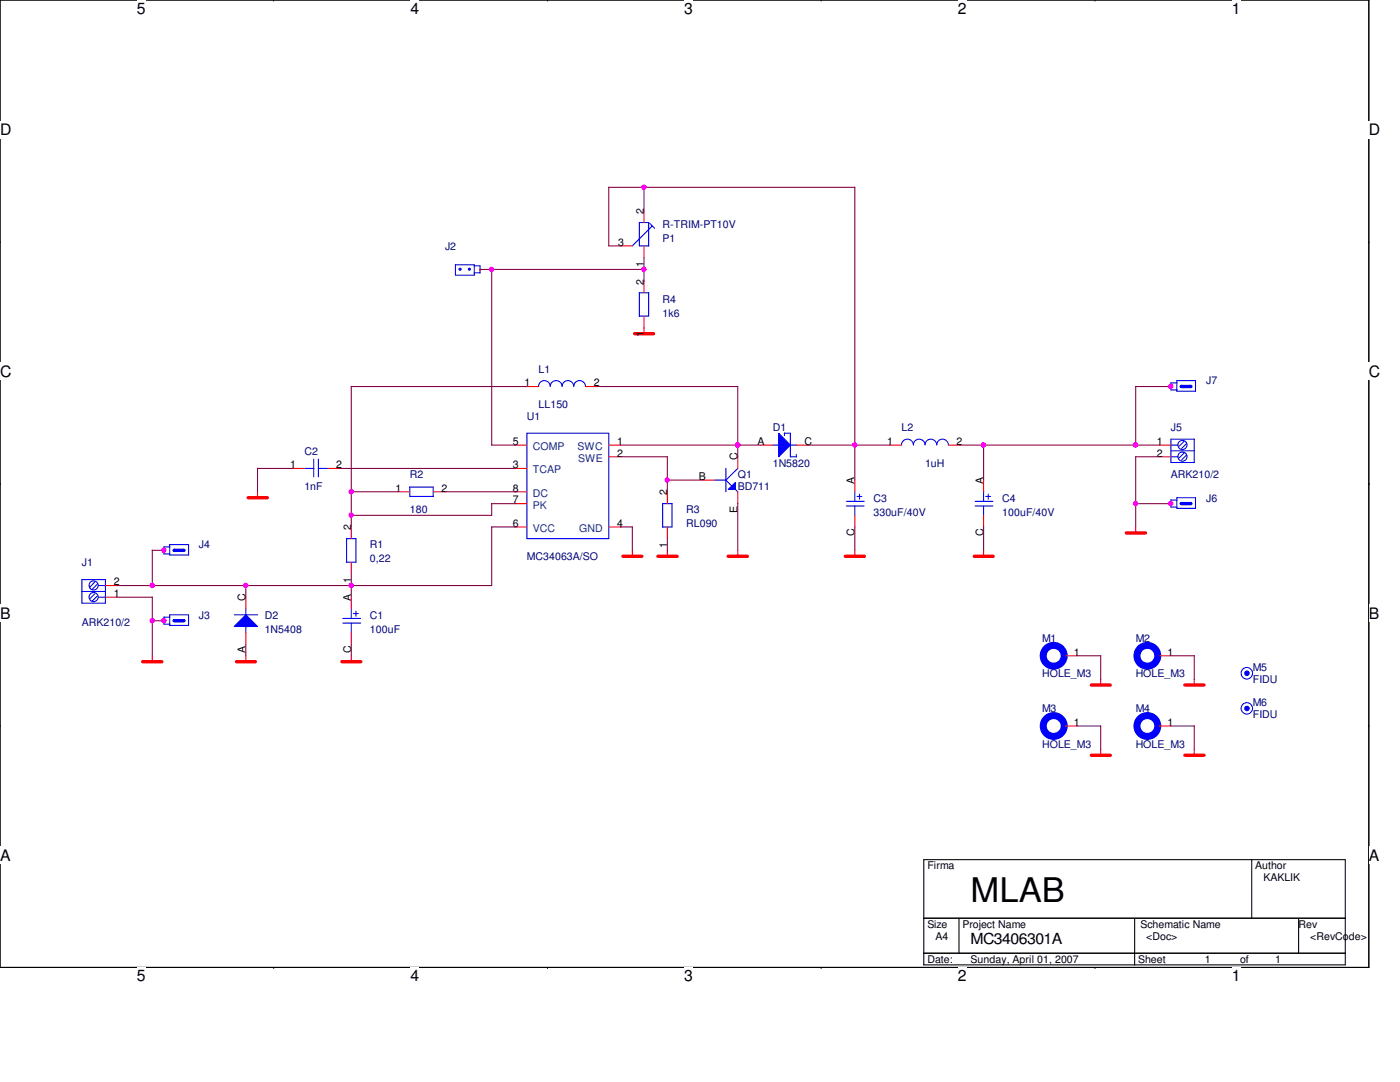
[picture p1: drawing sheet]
<svg xmlns="http://www.w3.org/2000/svg" width="279mm" height="216mm" viewBox="0 0 279 216" stroke-linecap="round" stroke-linejoin="round" font-family="sans-serif">
<path d="M0 0h273.2v193h-273.2z" fill="none" stroke="#000" stroke-width=".21"/>
<g fill="#fff">
<path d="M27.3 0h1.7v3.5h-1.7z"/>
<path d="M27.3 193h1.7v3.5h-1.7z"/>
</g>
<path d="M54.6 0h.1M54.6 193h.1" fill="none" stroke="#000" stroke-width=".21"/>
<g fill="#fff">
<path d="M81.9 0h1.8v3.5h-1.8z"/>
<path d="M81.9 193h1.8v3.5h-1.8z"/>
</g>
<path d="M109.3 0h.1M109.3 193h.1" fill="none" stroke="#000" stroke-width=".21"/>
<g fill="#fff">
<path d="M136.6 0h1.7v3.5h-1.7z"/>
<path d="M136.6 193h1.7v3.5h-1.7z"/>
</g>
<path d="M163.9 0h.1M163.9 193h.1" fill="none" stroke="#000" stroke-width=".21"/>
<g fill="#fff">
<path d="M191.2 0h1.7v3.5h-1.7z"/>
<path d="M191.2 193h1.7v3.5h-1.7z"/>
</g>
<path d="M218.5 0h.1M218.5 193h.1" fill="none" stroke="#000" stroke-width=".21"/>
<g fill="#fff">
<path d="M245.8 0h1.8v3.5h-1.8z"/>
<path d="M245.8 193h1.8v3.5h-1.8z"/>
<path d="M0 24.1h2.2v3.5h-2.2z"/>
<path d="M273.2 24.1h2.2v3.5h-2.2z"/>
<path d="M0 72.4h2.2v3.5h-2.2z"/>
<path d="M273.2 72.4h2.2v3.5h-2.2z"/>
</g>
<path d="M0 48.3h.1M273.2 48.3h.1" fill="none" stroke="#000" stroke-width=".21"/>
<g fill="#fff">
<path d="M0 120.6h2.1v3.5h-2.1z"/>
<path d="M273.2 120.6h2.1v3.5h-2.1z"/>
</g>
<path d="M0 96.5h.1M273.2 96.5h.1" fill="none" stroke="#000" stroke-width=".21"/>
<path d="M0 96.5h.1M273.2 96.5h.1" fill="none" stroke="#000" stroke-width=".2"/>
<g fill="#fff">
<path d="M0 168.9h2.1v3.5h-2.1z"/>
<path d="M273.2 168.9h2.1v3.5h-2.1z"/>
</g>
<path d="M0 144.8h.1M273.2 144.8h.1M184.4 171.5h84.1v21h-84.1zM249.8 171.5v11.8M184.4 183.2h84.1M184.4 190.2h84.1M191.4 183.2v7M226.4 183.2v9.4M259.2 183.2v7" fill="none" stroke="#000" stroke-width=".21"/>
<g fill="none" stroke="#f00" stroke-width=".21">
<path d="M128.5 65.4v1.2M51.4 98.1v1.3M126.2 109.8v1.2M133.2 109.8v1.2M147.2 109.8v1.2M170.6 109.8v1.2M196.3 109.8v1.2M226.7 105.2v1.2M30.4 130.9v1.2M49.1 130.9v1.2M70.1 130.9v1.2M219.7 135.6v1.1"/>
<path d="M238.3 135.6v1.1M219.7 149.6v1.1M238.3 149.6v1.1"/>
</g>
<g fill="none" stroke="#f00" stroke-width=".68">
<path d="M126.7 66.6h3.7M49.5 99.3h3.8M124.3 111h3.8M131.3 111h3.8M145.3 111h3.8M168.7 111h3.8M194.4 111h3.8M224.8 106.3h3.8M28.5 132h3.8M47.2 132h3.8M68.2 132h3.8M217.8 136.7h3.8"/>
<path d="M236.5 136.7h3.8M217.8 150.7h3.8M236.5 150.7h3.8"/>
</g>
<path d="M233.7 76.4v1.4h1.2M233.7 76.4h1.2M234.9 75.9h3.7v2.2h-3.7z" fill="none" stroke="#00f" stroke-width=".21"/>
<path d="M235.6 76.9h.3v.3h-.3z" fill-rule="evenodd" fill="#00f"/>
<path d="M235.6 76.9h.3v.3h-.3z" fill="none" stroke="#00f" stroke-width=".21"/>
<path d="M237.5 76.9h.3v.3h-.3z" fill-rule="evenodd" fill="#00f"/>
<path d="M237.5 76.9h.3v.3h-.3z" fill="none" stroke="#00f" stroke-width=".21"/>
<path d="M235.8 77.1h1.9" fill="none" stroke="#00f" stroke-width=".68"/>
<path d="M233.7 77.1h.1" fill="none" stroke="#f00" stroke-width=".21"/>
<circle cx="248.8" cy="141.4" r=".45" fill="#00f"/>
<g fill="none" stroke="#00f" stroke-width=".21">
<path d="M81.7 97.2h4.7M81.8 97.2v1.9h4.7l-.1-1.9M46.7 122.7h4.7M49.1 121.5v1.2"/>
<circle cx="248.8" cy="141.3" r="1.14"/>
<circle cx="248.8" cy="141.4" r=".45"/>
</g>
<path d="M79.5 98.1h2.3M86.4 98.1h2.4" fill="none" stroke="#f00" stroke-width=".21"/>
<path d="M46.7 125l2.4-2.3 2.3 2.3z" fill="#00f"/>
<path d="M127.6 44.4v4.7h1.9M127.6 44.4h1.9M129.5 44.4v4.7M129.7 44.6l.9 1M130.2 45l-4 4.1M156.5 86.4h1.2v4.8M157.7 91.1h1.3M157.7 88.8h1.3M46.7 125l2.4-2.3 2.3 2.3zM49.1 125v1.2" fill="none" stroke="#00f" stroke-width=".21"/>
<path d="M123.9 49.1h2.3M128.5 42.1v2.3M128.5 49.1v2.3M49.1 119.2v2.3M49.1 126.2v2.3" fill="none" stroke="#f00" stroke-width=".21"/>
<path d="M155.4 86.4l2.3 2.4-2.3 2.3z" fill="#00f"/>
<path d="M90.9 52.8h3.8v2.1h-3.8zM94.6 53h1.2v1.5M94.6 54.4h1.2M107.5 77.1a1.16 1.16 0 0 1 1.1-1.2 1.16 1.16 0 0 1 1.2 1.2 1.19 1.19 0 0 1 1.2-1.2 1.19 1.19 0 0 1 1.2 1.2 1.16 1.16 0 0 1 1.1-1.2 1.16 1.16 0 0 1 1.2 1.2 1.16 1.16 0 0 1 1.2-1.2 1.16 1.16 0 0 1 1.1 1.2M154.2 88.8h1.2M155.4 86.4l2.3 2.4-2.3 2.3zM156.5 86.4v.5M158.9 90.7v.5" fill="none" stroke="#00f" stroke-width=".21"/>
<path d="M105.2 77.1h2.3M116.8 77.1h2.4M151.9 88.8h2.3M158.9 88.8h2.3" fill="none" stroke="#f00" stroke-width=".21"/>
<path d="M93.5 53.6h.3v.3h-.3z" fill-rule="evenodd" fill="#00f"/>
<path d="M93.5 53.6h.3v.3h-.3z" fill="none" stroke="#00f" stroke-width=".21"/>
<path d="M91.7 53.6h.3v.3h-.3z" fill-rule="evenodd" fill="#00f"/>
<path d="M91.7 53.6h.3v.3h-.3z" fill="none" stroke="#00f" stroke-width=".21"/>
<path d="M95.8 53.8h.1" fill="none" stroke="#f00" stroke-width=".21"/>
<circle cx="248.8" cy="134.3" r=".45" fill="#00f"/>
<g fill="none" stroke="#00f" stroke-width=".21">
<path d="M60.7 93.5h2M62.6 91.6v3.6M63.5 93.5h2M63.5 91.6v3.6M179.9 88.8a1.19 1.19 0 0 1 1.2-1.2 1.19 1.19 0 0 1 1.2 1.2 1.16 1.16 0 0 1 1.2-1.2 1.16 1.16 0 0 1 1.1 1.2 1.16 1.16 0 0 1 1.2-1.2 1.16 1.16 0 0 1 1.1 1.2 1.16 1.16 0 0 1 1.2-1.2 1.16 1.16 0 0 1 1.2 1.2M196.3 98.1v2M196.7 99.1h1M197.2 98.6v1M16.3 118h4.7M16.3 115.7h4.7v4.7h-4.7zM18.9 118.5l-1 1M18.9 116.1l-1 1"/>
<path d="M19.4 119l-1 .9M19.4 116.6l-1 1M19.6 119.2h1.5M19.6 116.8h1.5M33.9 108.7h3.7v2h-3.7zM33.9 109.1h-1.2v1.4h1.2M194.6 100h3.6M194.6 101h3.6M196.3 101v1.9M212.4 144.9h.2"/>
<circle cx="18.7" cy="119.1" r=".91"/>
<circle cx="18.7" cy="116.8" r=".91"/>
<circle cx="248.8" cy="134.3" r="1.15"/>
<circle cx="248.8" cy="134.3" r=".45"/>
</g>
<circle cx="210.3" cy="144.9" r="2.09" fill="none" stroke="#00f" stroke-width="1.4"/>
<path d="M58.4 93.5h2.3M65.4 93.5h2.4M177.6 88.8h2.3M189.3 88.8h2.3M196.3 95.8v2.3M21 119.2h2.4M21 116.8h2.4M196.3 102.8v2.4M212.6 144.9h2.4" fill="none" stroke="#f00" stroke-width=".21"/>
<path d="M34.6 109.7h.3v.3h-.3z" fill-rule="evenodd" fill="#00f"/>
<path d="M34.6 109.7h.3v.3h-.3z" fill="none" stroke="#00f" stroke-width=".21"/>
<path d="M36.5 109.7h.3v.3h-.3z" fill-rule="evenodd" fill="#00f"/>
<path d="M36.5 109.7h.3v.3h-.3zM71 107.4v4.8h-1.9M71 107.5h-1.8v4.7M32.7 123.1v1.4h1.2M32.7 123.1h1.2M33.9 122.7h3.7v2.1h-3.7zM231.1 130.9h.3" fill="none" stroke="#00f" stroke-width=".21"/>
<path d="M34.8 109.8h1.9" fill="none" stroke="#00f" stroke-width=".68"/>
<path d="M32.7 109.8h.1M70.1 105.2v2.3M70.1 112.2v2.3M231.4 130.9h2.3" fill="none" stroke="#f00" stroke-width=".21"/>
<circle cx="229" cy="130.9" r="2.08" fill="none" stroke="#00f" stroke-width="1.4"/>
<path d="M34.6 123.7h.3v.3h-.3z" fill-rule="evenodd" fill="#00f"/>
<path d="M34.6 123.7h.3v.3h-.3z" fill="none" stroke="#00f" stroke-width=".21"/>
<path d="M36.5 123.7h.3v.3h-.3z" fill-rule="evenodd" fill="#00f"/>
<path d="M105.2 86.4h16.3v21.1h-16.3zM170.6 98.1v2M171 99.1h1M171.5 98.6v1M132.2 100.5h1.9M132.2 100.5v4.7M134.1 100.5v4.7h-1.9M168.9 100h3.6M168.9 101h3.6M170.6 101v1.9M36.5 123.7h.3v.3h-.3zM212.4 130.9h.2" fill="none" stroke="#00f" stroke-width=".21"/>
<path d="M34.8 123.9h1.9" fill="none" stroke="#00f" stroke-width=".68"/>
<g fill="none" stroke="#f00" stroke-width=".21">
<path d="M102.8 88.8h2.4M102.8 93.5h2.4M102.8 98.1h2.4M121.5 88.8h2.4M121.5 91.1h2.4M133.2 98.1v2.4M170.6 95.8v2.3M102.8 105.2h2.4M102.8 100.5h2.4M121.5 105.2h2.4M133.2 105.2v2.3M170.6 102.8v2.4"/>
<path d="M32.7 123.9h.1M212.6 130.9h2.4"/>
</g>
<circle cx="210.3" cy="130.9" r="2.09" fill="none" stroke="#00f" stroke-width="1.4"/>
<path d="M145.3 97.7l1.5-1.4v1.4z" fill="#00f"/>
<g fill="none" stroke="#00f" stroke-width=".21">
<path d="M142.5 95.8h2.4l1.2 1.2M144.9 93.4v4.7M145.3 97.7l1.5-1.4v1.4zM146.7 97.6l.5 .5M147.2 93.5l-2.4 2.3M233.6 88.8h1.5M233.6 91.1h1.5M233.7 87.6h4.6v4.7h-4.6zM233.7 99.7v1.5h1.2M233.7 90h4.7M233.7 99.8h1.2M234.9 99.3h3.7v2.1h-3.7z"/>
<path d="M236.3 88.1l-1 .9M236.3 90.4l-1 1M236.8 88.5l-1 1M236.8 90.8l-1 1M68.4 123.4h3.6M68.4 124.3h3.6M70.1 121.5v1.9M70.1 124.3v1.9M70.5 122.4h1M71 122v1"/>
<circle cx="236" cy="91.1" r=".91"/>
<circle cx="236" cy="88.8" r=".91"/>
</g>
<path d="M140.2 95.8h2.3M147.2 91.1v2.4M147.2 98.1v2.4M231.4 88.8h2.3M231.4 91.1h2.3M70.1 119.2v2.3M70.1 126.2v2.3" fill="none" stroke="#f00" stroke-width=".21"/>
<path d="M235.6 100.3h.3v.3h-.3z" fill-rule="evenodd" fill="#00f"/>
<path d="M235.6 100.3h.3v.3h-.3z" fill="none" stroke="#00f" stroke-width=".21"/>
<path d="M237.5 100.3h.3v.3h-.3z" fill-rule="evenodd" fill="#00f"/>
<path d="M127.6 58.4h1.9M127.6 58.4v4.7M129.5 58.4v4.7h-1.9M237.5 100.3h.3v.3h-.3zM231.1 144.9h.3" fill="none" stroke="#00f" stroke-width=".21"/>
<path d="M235.8 100.5h1.9" fill="none" stroke="#00f" stroke-width=".68"/>
<path d="M128.5 56.1v2.3M128.5 63.1v2.3M233.7 100.5h.1M231.4 144.9h2.3" fill="none" stroke="#f00" stroke-width=".21"/>
<circle cx="229" cy="144.9" r="2.08" fill="none" stroke="#00f" stroke-width="1.4"/>
<g fill="none" stroke="#800040" stroke-width=".21">
<path d="M121.5 37.4h49.1M121.5 37.3v11.8M128.5 37.3v4.8M170.6 37.3v58.5M95.8 53.8h32.8M98.1 53.7v35.1M121.5 49.1h2.4M128.5 51.4v4.7M70.1 77.1h35.1M70.1 77.1v28.1M119.1 77.1h28.1M147.2 77.1v14"/>
<path d="M226.6 77.1h7.1M226.7 77.1v11.7M51.4 93.5h7M51.4 93.4v4.7M67.7 93.5h35.1M70.1 98.1h9.4M88.8 98.1h14M98.1 88.8h4.7M123.8 88.8h28.1M123.8 91.1h9.4M133.1 95.8h7.1M133.2 91.1v7"/>
<path d="M161.2 88.8h16.4M191.6 88.8h39.8M196.3 88.8v7M226.6 91.1h4.8M226.7 91.1v14.1M23.3 119.2l7.1-.1v11.8M30.4 109.8h2.3M30.4 109.8v7M49.1 116.8v2.4M70.1 114.5v4.7M98.1 105.2h4.7M98.1 100.5h4.7"/>
<path d="M98.1 105.1v11.7h-74.8M98.1 100.5v2.3h-28M123.8 105.2h2.4M126.2 105.1v4.7M133.2 107.4v2.4M147.2 100.5v9.3M170.6 105.1v4.7M196.3 105.1v4.7M226.6 100.5h7.1M30.4 123.9h2.3M49.1 128.5v2.4M70.1 128.5v2.4"/>
<path d="M215 130.9h4.7M219.7 130.9v4.7M233.7 130.9h4.7M238.3 130.9v4.7M214.9 144.9h4.8M219.7 144.8v4.8M233.7 144.9h4.7M238.3 144.9v4.7"/>
</g>
<circle cx="70.1" cy="102.8" r=".45" fill="#f0f"/>
<circle cx="70.1" cy="102.8" r=".45" fill="none" stroke="#f0f" stroke-width=".21"/>
<circle cx="70.1" cy="116.8" r=".45" fill="#f0f"/>
<circle cx="70.1" cy="116.8" r=".45" fill="none" stroke="#f0f" stroke-width=".21"/>
<circle cx="49" cy="116.8" r=".45" fill="#f0f"/>
<circle cx="49" cy="116.8" r=".45" fill="none" stroke="#f0f" stroke-width=".21"/>
<circle cx="30.4" cy="123.8" r=".45" fill="#f0f"/>
<circle cx="30.4" cy="123.8" r=".45" fill="none" stroke="#f0f" stroke-width=".21"/>
<circle cx="70.1" cy="98.1" r=".45" fill="#f0f"/>
<circle cx="70.1" cy="98.1" r=".45" fill="none" stroke="#f0f" stroke-width=".21"/>
<circle cx="147.2" cy="88.8" r=".45" fill="#f0f"/>
<circle cx="147.2" cy="88.8" r=".45" fill="none" stroke="#f0f" stroke-width=".21"/>
<circle cx="32.7" cy="109.8" r=".45" fill="#f0f"/>
<circle cx="32.7" cy="109.8" r=".45" fill="none" stroke="#f0f" stroke-width=".21"/>
<circle cx="32.7" cy="123.8" r=".45" fill="#f0f"/>
<circle cx="32.7" cy="123.8" r=".45" fill="none" stroke="#f0f" stroke-width=".21"/>
<circle cx="170.6" cy="88.8" r=".45" fill="#f0f"/>
<circle cx="170.6" cy="88.8" r=".45" fill="none" stroke="#f0f" stroke-width=".21"/>
<circle cx="226.6" cy="88.8" r=".45" fill="#f0f"/>
<circle cx="226.6" cy="88.8" r=".45" fill="none" stroke="#f0f" stroke-width=".21"/>
<circle cx="226.6" cy="100.5" r=".45" fill="#f0f"/>
<circle cx="226.6" cy="100.5" r=".45" fill="none" stroke="#f0f" stroke-width=".21"/>
<circle cx="233.7" cy="100.5" r=".45" fill="#f0f"/>
<circle cx="233.7" cy="100.5" r=".45" fill="none" stroke="#f0f" stroke-width=".21"/>
<circle cx="233.7" cy="77.1" r=".45" fill="#f0f"/>
<circle cx="233.7" cy="77.1" r=".45" fill="none" stroke="#f0f" stroke-width=".21"/>
<circle cx="196.3" cy="88.8" r=".45" fill="#f0f"/>
<circle cx="196.3" cy="88.8" r=".45" fill="none" stroke="#f0f" stroke-width=".21"/>
<circle cx="30.4" cy="116.8" r=".45" fill="#f0f"/>
<circle cx="30.4" cy="116.8" r=".45" fill="none" stroke="#f0f" stroke-width=".21"/>
<circle cx="147.2" cy="88.8" r=".45" fill="#f0f"/>
<circle cx="147.2" cy="88.8" r=".45" fill="none" stroke="#f0f" stroke-width=".21"/>
<circle cx="133.2" cy="95.8" r=".45" fill="#f0f"/>
<circle cx="133.2" cy="95.8" r=".45" fill="none" stroke="#f0f" stroke-width=".21"/>
<circle cx="98.1" cy="53.7" r=".45" fill="#f0f"/>
<circle cx="98.1" cy="53.7" r=".45" fill="none" stroke="#f0f" stroke-width=".21"/>
<circle cx="128.5" cy="37.4" r=".45" fill="#f0f"/>
<circle cx="128.5" cy="37.4" r=".45" fill="none" stroke="#f0f" stroke-width=".21"/>
<circle cx="128.5" cy="53.7" r=".45" fill="#f0f"/>
<circle cx="128.5" cy="53.7" r=".45" fill="none" stroke="#f0f" stroke-width=".21"/>
<text font-size="6.8" x="193.7" y="180">MLAB</text>
<g font-size="3.1">
<text x="27.3" y="2.8">5</text>
<text x="81.9" y="2.8">4</text>
<text x="136.6" y="2.8">3</text>
<text x="191.2" y="2.8">2</text>
<text x="245.8" y="2.8">1</text>
<text x="0" y="26.9">D</text>
<text x="273.2" y="26.9">D</text>
<text x="0" y="75.2">C</text>
<text x="273.2" y="75.2">C</text>
<text x="0" y="123.4">B</text>
<text x="273.2" y="123.4">B</text>
<text x="0" y="171.7">A</text>
<text x="273.2" y="171.7">A</text>
<text x="27.3" y="195.8">5</text>
<text x="81.9" y="195.8">4</text>
<text x="136.6" y="195.8">3</text>
<text x="191.2" y="195.8">2</text>
<text x="245.8" y="195.8">1</text>
</g>
<text font-size="3" x="193.7" y="188.3">MC3406301A</text>
<g font-size="2.1">
<text x="128.5" y="42.8" transform="rotate(-90 128.5 42.8)">2</text>
<text x="123.4" y="49">3</text>
<text x="128.5" y="53.2" transform="rotate(-90 128.5 53.2)">1</text>
<text x="128.5" y="56.8" transform="rotate(-90 128.5 56.8)">2</text>
<text x="128.5" y="67.2" transform="rotate(-90 128.5 67.2)">1</text>
<text x="104.6" y="77.1">1</text>
<text x="118.5" y="77.1">2</text>
<text x="102.3" y="88.8">5</text>
<text x="123.1" y="88.8">1</text>
<text x="151.2" y="88.8">A</text>
<text x="160.6" y="88.8">C</text>
<text x="177.1" y="88.8">1</text>
<text x="190.9" y="88.8">2</text>
<text x="230.8" y="88.8">1</text>
<text x="57.9" y="93.4">1</text>
<text x="67.1" y="93.4">2</text>
<text x="102.3" y="93.4">3</text>
<text x="123.1" y="91.1">2</text>
<text x="139.5" y="95.8">B</text>
<text x="147.2" y="91.8" transform="rotate(-90 147.2 91.8)">C</text>
<text x="230.8" y="91.1">2</text>
<text x="79" y="98.1">1</text>
<text x="88.1" y="98.1">2</text>
<text x="102.3" y="98.1">8</text>
<text x="102.3" y="100.5">7</text>
<text x="133.1" y="98.8" transform="rotate(-90 133.1 98.8)">2</text>
<text x="170.6" y="96.5" transform="rotate(-90 170.6 96.5)">A</text>
<text x="196.3" y="96.5" transform="rotate(-90 196.3 96.5)">A</text>
<text x="70.1" y="105.8" transform="rotate(-90 70.1 105.8)">2</text>
<text x="102.3" y="105.1">6</text>
<text x="123.1" y="105.1">4</text>
<text x="147.2" y="102.3" transform="rotate(-90 147.2 102.3)">E</text>
<text x="170.6" y="107" transform="rotate(-90 170.6 107)">C</text>
<text x="196.3" y="107" transform="rotate(-90 196.3 107)">C</text>
<text x="133.1" y="109.3" transform="rotate(-90 133.1 109.3)">1</text>
<text x="22.7" y="119.1">1</text>
<text x="22.7" y="116.8">2</text>
<text x="49" y="119.8" transform="rotate(-90 49 119.8)">C</text>
<text x="70.1" y="119.8" transform="rotate(-90 70.1 119.8)">A</text>
<text x="70.1" y="116.3" transform="rotate(-90 70.1 116.3)">1</text>
<text x="49" y="130.3" transform="rotate(-90 49 130.3)">A</text>
<text x="70.1" y="130.3" transform="rotate(-90 70.1 130.3)">C</text>
<text x="214.3" y="130.8">1</text>
<text x="233" y="130.8">1</text>
<text x="214.3" y="144.8">1</text>
<text x="233" y="144.8">1</text>
<text x="185.1" y="173.5">Firma</text>
<text x="250.5" y="173.5">Author</text>
<text x="252.1" y="175.8">KAKLIK</text>
<text x="185.1" y="185.2">Size</text>
<text x="192.1" y="185.2">Project Name</text>
<text x="227.6" y="185.2">Schematic Name</text>
<text x="259.2" y="185.2">Rev</text>
<text x="186.7" y="187.5">A4</text>
<text x="228.8" y="187.5">&lt;Doc&gt;</text>
<text x="261.5" y="187.5">&lt;RevCode&gt;</text>
<text x="185.1" y="192.2">Date:</text>
<text x="193.7" y="192.2">Sunday, April 01, 2007</text>
<text x="227.1" y="192.2">Sheet</text>
<text x="240.5" y="192.2">1</text>
<text x="247.5" y="192.2">of</text>
<text x="254.5" y="192.2">1</text>
</g>
<g font-size="2.1" fill="#000080">
<text x="132.2" y="45.4">R-TRIM-PT10V</text>
<text x="88.8" y="49.9">J2</text>
<text x="132.2" y="48.2">P1</text>
<text x="132.2" y="60.4">R4</text>
<text x="132.2" y="63.2">1k6</text>
<text x="107.5" y="74.4">L1</text>
<text x="240.7" y="76.7">J7</text>
<text x="105.2" y="83.7">U1</text>
<text x="107.5" y="81.4">LL150</text>
<text x="154.2" y="86.1">D1</text>
<text x="179.9" y="86.1">L2</text>
<text x="233.7" y="86.1">J5</text>
<text x="60.7" y="90.8">C2</text>
<text x="81.8" y="95.4">R2</text>
<text x="147.2" y="95.4">Q1</text>
<text x="154.2" y="93.1">1N5820</text>
<text x="184.6" y="93.1">1uH</text>
<text x="233.7" y="95.4">ARK210/2</text>
<text x="60.7" y="97.7">1nF</text>
<text x="147.2" y="97.7">BD711</text>
<text x="174.3" y="100.1">C3</text>
<text x="200" y="100.1">C4</text>
<text x="240.7" y="100.1">J6</text>
<text x="81.8" y="102.4">180</text>
<text x="136.9" y="102.4">R3</text>
<text x="136.9" y="105.2">RL090</text>
<text x="174.3" y="102.9">330uF/40V</text>
<text x="200" y="102.9">100uF/40V</text>
<text x="16.3" y="112.9">J1</text>
<text x="39.7" y="109.4">J4</text>
<text x="73.8" y="109.4">R1</text>
<text x="73.8" y="112.2">0,22</text>
<text x="105.2" y="111.8">MC34063A/SO</text>
<text x="16.3" y="124.9">ARK210/2</text>
<text x="39.7" y="123.4">J3</text>
<text x="52.8" y="123.4">D2</text>
<text x="73.8" y="123.4">C1</text>
<text x="52.8" y="126.3">1N5408</text>
<text x="73.8" y="126.3">100uF</text>
<text x="208" y="128.1">M1</text>
<text x="226.7" y="128.1">M2</text>
<text x="208" y="135.1">HOLE_M3</text>
<text x="226.7" y="135.1">HOLE_M3</text>
<text x="250" y="134">M5</text>
<text x="250" y="136.3">FIDU</text>
<text x="208" y="142.2">M3</text>
<text x="226.7" y="142.2">M4</text>
<text x="250" y="141">M6</text>
<text x="250" y="143.3">FIDU</text>
<text x="208" y="149.2">HOLE_M3</text>
<text x="226.7" y="149.2">HOLE_M3</text>
</g>
<g font-size="2.1" fill="#004080">
<text x="106.3" y="89.8">COMP</text>
<text x="115.3" y="89.8">SWC</text>
<text x="106.3" y="94.4">TCAP</text>
<text x="115.4" y="92.1">SWE</text>
<text x="106.3" y="99.1">DC</text>
<text x="106.3" y="101.5">PK</text>
<text x="106.3" y="106.1">VCC</text>
<text x="115.6" y="106.1">GND</text>
</g>
</svg>
